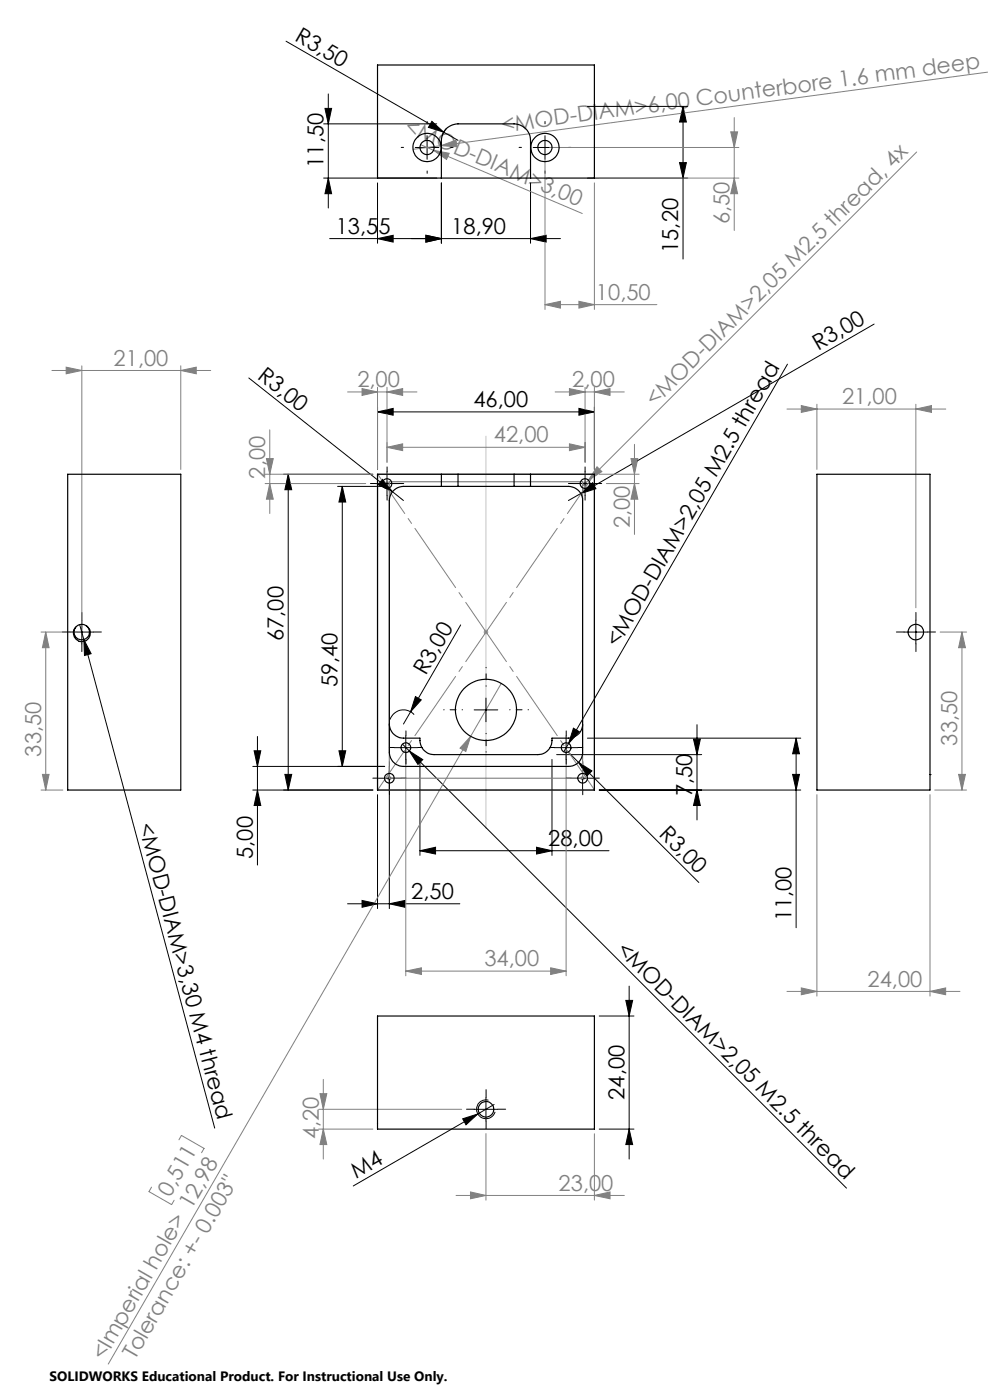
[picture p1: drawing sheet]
<svg xmlns="http://www.w3.org/2000/svg" width="210mm" height="297mm" viewBox="0 0 210 297" stroke-linecap="round" stroke-linejoin="round" font-family="sans-serif">
<g fill="none" stroke="#000" stroke-width=".21">
<path d="M60.7 8.7l33.4 19.3M69.6 19.9v24.2M68.7 37.8h23.9M68.7 26.3h23.9M68.9 23h1.4l-.7 3.3zM69.6 37.8l.7 3.3h-1.4zM80.1 38.8v12.8M88.1 31.3h5M90.6 28.8v5M91.6 25.7l2.5 2.3-3.2-1zM93.6 38.8v12.8M94.1 28l3.1 1.8"/>
<path d="M94.7 27.3l-.7 .9-.2 .6M112.5 38.8v12.8M113.1 31.3h5M115.6 28.8v5M124.6 37.8h21.3M124.6 22.6h21.3M144.1 34.5h1.5l-.7 3.3zM144.9 22.6l.7 3.3h-1.5zM144.9 22.6v32.4M69.9 50.6h49M80.1 50.6l3.3-.7v1.5zM90.3 49.9l3.3 .7-3.3 .8z"/>
<path d="M112.5 50.6l3.4-.7v1.5zM167 77.3l-46.4 80.4M185.4 68.8l-62.2 35.9M52.8 80.2l30.5 24.1M80.1 87.4l3.3-.8v1.5zM80.1 86.4v13.2M80.1 87.4h46M122.8 86.6l3.3 .8-3.3 .7zM126.1 86.4v13.2M60.1 100.6h19M61.1 100.6v67M61.1 100.6l.8 3.3h-1.5z"/>
<path d="M71.6 103.2h10M72.6 103.2v59.4M72.6 103.2l.7 3.3h-1.4zM79.6 102.6h5M81.1 101.7l2.2 2.6-3.1-1.5zM82.1 100.1v5M83.3 104.3l2.3 1.9M121.6 102.6h5M123.2 104.7l2.5-2.3 .7 1.3zM123.2 104.7l-2.6 1.5M124.1 100.1v5M14.9 134.1h4.9"/>
<path d="M16.9 132.5l.9 3.2M17.4 131.6v5M17.8 135.7l1.5 3-1.4 .4zM17.8 135.7l27.7 103.6M97.7 132.6l-10.6 18.4M191.8 134.1h5M194.3 131.6v5M53.9 159.3h1.4l-.7 3.3zM54.6 156.2v27.3M71.9 159.3h1.4l-.7 3.3zM83.6 158.6h5M85.4 157.9l1.4 1.4"/>
<path d="M86.1 156.1v5M86.8 159.3l2.9 1.8-1 1.1zM86.8 159.3l92.8 92.8M87.1 151l-1.5 2.6M87.8 151.6a2.98 2.98 0 0 0-5 1M88.1 147.8l1.3 .7-2.3 2.5zM100.6 150.6h5M103.1 148.1v5M117.6 158.6h5M120.1 156.1v5M120.6 159.6l2.1 2.1M120.6 157.7l-1 1.8"/>
<path d="M121.6 154.5l1.3 .7-2.3 2.5zM124.6 156.6h45.3M147.1 156.8h1.5l-.8 3.3zM147.8 153.7v20.3M168.9 156.6l.7 3.3h-1.5zM168.9 156.6v40.2M53.6 167.6h25.5M53.6 162.6h28M54.6 167.6l.7 3.3h-1.4zM60.4 164.3h1.5l-.8 3.3zM80.1 165.1h5M80.1 168.6v24.2"/>
<path d="M82.6 162.6v30.2M89.1 161.1v20.4M113.8 179.7l3.3 .8-3.3 .7zM117.1 161.1v20.4M118.1 160.1h30.7M121.1 165.1h5M122.7 161.7l2.9 1.8-1.1 1.1zM122.7 161.7l25.5 25.5M123.6 162.6v5M127.1 167.6h42.8M147.8 167.6l.8 3.3h-1.5zM168.1 164.3h1.5l-.7 3.3z"/>
<path d="M73.7 191.7h23.8M76.8 191l3.3 .7-3.3 .8zM82.6 191.7l3.3-.7v1.5zM89.1 180.5l3.3-.8v1.5zM89.1 180.5h40.1M127.1 215.5h7.4M132.8 212.2h1.4l-.7 3.3zM133.5 209.2v36.7M98.1 237.3l3.3-1-2.6 2.3zM100.6 235.3h5M101.4 236.3l-26.5 15.3M103.1 232.8v5"/>
<path d="M103.6 233.4a2 2 0 0 0-2.4 1.4 2 2 0 0 0 1.4 2.5 2 2 0 0 0 2.4-1.4M104.8 234.3l-3.4 2M127.1 239.5h7.4M133.5 239.5l.7 3.3h-1.4z"/>
</g>
<g fill="none" stroke="#808080" stroke-width=".21">
<path d="M209.5 15.3l-115.9 15.6M89.2 30.7l2.8 1.2M92 31.9l3.3 .6-.6 1.3zM92 31.9l31.5 13.4M93.6 30.9l3.1-1.2 .2 1.4zM93.6 30.9l-6 .8M115.6 32.3v33.3M116.6 31.3h40.1M126.1 38.8v26.8M127.1 37.8h29.6M155 28h1.5l-.7 3.3zM155.8 24.9v24"/>
<path d="M155.8 37.8l.7 3.3h-1.5zM194.5 32.2l-71.1 71.1M11 78.6h33.7M14 77.9l3.4 .7-3.4 .7zM17.4 77.6v55.5M38.3 78.6l3.3-.7v1.4zM38.3 77.6v22M115.6 64.6l3.3-.7v1.5zM115.6 64.6h23.7M122.8 63.9l3.3 .7-3.3 .8zM56.5 97.3h1.5l-.8 3.3zM57.2 91.2v17.7"/>
<path d="M73.7 83.1h14.7M76.8 82.4l3.3 .7-3.3 .8zM80.1 82.2v17.4M82.1 83.1l3.3-.7v1.5zM82.1 82.2v15.9M82.1 94.9l3.3-.7v1.4zM82.1 94.9h42M117.8 83.1h14.6M120.8 94.2l3.3 .7-3.3 .7zM120.8 82.4l3.3 .7-3.3 .8zM124.1 82.2v15.9M126.1 83.1l3.3-.7v1.5z"/>
<path d="M126.1 82.2v17.4M126.6 99l1.1 1-2.9 1.9zM133.8 97.3h1.5l-.7 3.3zM134.6 94.3v19.1M166.9 86.8h33.7M170 86l3.3 .8-3.3 .7zM173.3 85.8v13.8M194.3 86.8l3.3-.8v1.5zM194.3 85.8v43.1M56.2 102.6h21.4M56.2 100.6h22.9M57.2 102.6l.8 3.3h-1.5z"/>
<path d="M81.6 102.6h1M81.7 102.2l.7 .7M82.1 102.1v1M82.4 102.2l-.7 .7M123.6 102.6h1M123.8 102.2l.7 .7M124.1 102.1v1M127.1 100.6h8.5M128.6 102.6h7M134.6 102.6l.7 3.3h-1.5zM8.7 134.1h7.6M9.7 134.1v33.5"/>
<path d="M9.7 134.1l.7 3.3h-1.4zM102.6 134.1h1M102.7 133.7l.7 .7M103.1 133.6v1M103.4 133.7l-.7 .7M199.4 134.1h5.6M204 134.1v33.5M204 134.1l.8 3.3h-1.5zM86.1 159.6v47.4M99.8 156.2l-76.8 133.2M99.8 156.2l-1 3.2-1.2-.7zM106.3 145l-6.5 11.2"/>
<path d="M120.1 159.6v47.4M8.7 167.6h4.6M9 164.3h1.4l-.7 3.3zM82.1 165.1h1M82.2 164.7l.7 .7M82.6 164.6v1M82.9 164.7l-.7 .7M123.1 165.1h1M123.2 164.7l.7 .7M123.6 164.6v1M123.9 164.7l-.7 .7M173.3 168.6v42.7"/>
<path d="M197.3 168.6v42.7M198.3 167.6h6.7M203.3 164.3h1.5l-.8 3.3zM86.1 206l3.3-.7v1.4zM86.1 206h34M116.8 205.3l3.3 .7-3.3 .7zM166.9 210.3h36.7M170 209.6l3.3 .7-3.3 .7zM197.3 210.3l3.3-.7v1.4zM67.6 235.3h30.3M67.6 239.5h11.5M67.9 232h1.4l-.7 3.3z"/>
<path d="M68.6 229v16.9M68.6 239.5l.7 3.3h-1.4zM32.1 251.8l-.5 1 4.8 2.7 .5-.9M38 241.8l.5-.9 4.8 2.7-.5 .9M96.7 253.6h35.7M99.8 252.9l3.3 .7-3.3 .7zM103.1 240.5v14.1M126.1 253.6l3.3-.7v1.4zM126.1 240.5v14.1"/>
</g>
<g fill="none" stroke="#000" stroke-width=".21" stroke-dasharray="15.2 1.3 1.3 1.3">
<path d="M85.6 31.3h-.5M90.6 26.3v-.5M90.6 36.3v.5M95.6 31.3h.5M110.6 31.3h-.5M115.6 26.3v-.5M115.6 36.3v.5M120.6 31.3h.5M79.6 102.6h-1M82.1 100.1v-1M82.1 105.1v1M84.6 102.6h1"/>
<path d="M121.6 102.6h-1M124.1 100.1v-1M124.1 105.1v1M126.6 102.6h1M14.9 134.1h-1.7M17.4 131.6v-1.7M17.4 136.6v1.6M19.9 134.1h1.6M191.8 134.1h-1.7M194.3 131.6v-1.7M194.3 136.6v1.6M196.8 134.1h1.6"/>
<path d="M83.6 158.6h-1M86.1 156.1v-1M88.6 158.6h1M117.6 158.6h-1M120.1 156.1v-1M122.6 158.6h1M80.1 165.1h-1M82.6 162.6v-1M82.6 167.6v1M85.1 165.1h1M86.1 161.1v1M120.1 161.1v1"/>
<path d="M121.1 165.1h-1M123.6 162.6v-1M123.6 167.6v1M126.1 165.1h1M100.6 235.3h-1.6M103.1 232.8v-1.6M103.1 237.8v1.7M105.6 235.3h1.7"/>
</g>
<path d="M103.1 92.5v83.3" fill="none" stroke="#c0c0c0" stroke-width=".21"/>
<path d="M98.1 150.6h-4M103.1 145.6v-4M103.1 155.6v4M108.1 150.6h4" fill="none" stroke="#000" stroke-width=".21" stroke-dasharray="15.2 1.3 1.3 1.3" stroke-dashoffset="15.2"/>
<path d="M80.1 100.6l46 67M80.1 167.6l46-67" fill="none" stroke="#808080" stroke-width=".21" stroke-dasharray="15.2 1.3 1.3 1.3" stroke-dashoffset="5.1"/>
<path d="M80.1 100.6h46v67h-46zM82.6 102.2h41v62.9h-41z" fill="none" stroke="#808080" stroke-width=".25"/>
<g fill="#000">
<path d="M91.6 25.7l2.5 2.3-3.2-1zM81.1 101.7l2.2 2.6-3.1-1.5zM123.2 104.7l2.5-2.3 .7 1.3zM17.8 135.7l1.5 3-1.4 .4zM86.8 159.3l2.9 1.8-1 1.1zM88.1 147.8l1.3 .7-2.3 2.5zM121.6 154.5l1.3 .7-2.3 2.5zM122.7 161.7l2.9 1.8-1.1 1.1zM98.1 237.3l3.3-1-2.6 2.3z"/>
<path d="M69.6 37.8l.7 3.3h-1.4zM68.9 23h1.4l-.7 3.3z"/>
<path d="M90.3 49.9l3.3 .7-3.3 .8zM80.1 50.6l3.3-.7v1.5z"/>
<path d="M80.1 87.4l3.3-.8v1.5zM122.8 86.6l3.3 .8-3.3 .7zM76.8 191l3.3 .7-3.3 .8zM82.6 191.7l3.3-.7v1.5zM89.1 180.5l3.3-.8v1.5zM113.8 179.7l3.3 .8-3.3 .7zM90.3 49.9l3.3 .7-3.3 .8zM112.5 50.6l3.4-.7v1.5z"/>
<path d="M53.9 159.3h1.4l-.7 3.3zM54.6 167.6l.7 3.3h-1.4zM147.1 156.8h1.5l-.8 3.3zM147.8 167.6l.8 3.3h-1.5zM168.9 156.6l.7 3.3h-1.5zM168.1 164.3h1.5l-.7 3.3z"/>
<path d="M60.4 164.3h1.5l-.8 3.3zM61.1 100.6l.8 3.3h-1.5zM71.9 159.3h1.4l-.7 3.3zM72.6 103.2l.7 3.3h-1.4zM133.5 239.5l.7 3.3h-1.4zM132.8 212.2h1.4l-.7 3.3zM144.1 34.5h1.5l-.7 3.3zM144.9 22.6l.7 3.3h-1.5z"/>
</g>
<g fill="#808080">
<path d="M93.6 30.9l3.1-1.2 .2 1.4z"/>
<path d="M126.6 99l1.1 1-2.9 1.9z"/>
<path d="M99.8 156.2l-1 3.2-1.2-.7z"/>
<path d="M92 31.9l3.3 .6-.6 1.3z"/>
<path d="M82.1 83.1l3.3-.7v1.5zM76.8 82.4l3.3 .7-3.3 .8z"/>
<path d="M86.1 206l3.3-.7v1.4zM116.8 205.3l3.3 .7-3.3 .7zM82.1 94.9l3.3-.7v1.4zM120.8 94.2l3.3 .7-3.3 .7zM120.8 82.4l3.3 .7-3.3 .8zM126.1 83.1l3.3-.7v1.5zM170 209.6l3.3 .7-3.3 .7zM197.3 210.3l3.3-.7v1.4zM170 86l3.3 .8-3.3 .7zM194.3 86.8l3.3-.8v1.5zM99.8 252.9l3.3 .7-3.3 .7zM126.1 253.6l3.3-.7v1.4zM115.6 64.6l3.3-.7v1.5zM122.8 63.9l3.3 .7-3.3 .8zM14 77.9l3.4 .7-3.4 .7zM38.3 78.6l3.3-.7v1.4z"/>
<path d="M57.2 102.6l.8 3.3h-1.5zM56.5 97.3h1.5l-.8 3.3zM134.6 102.6l.7 3.3h-1.5zM133.8 97.3h1.5l-.7 3.3z"/>
<path d="M204 134.1l.8 3.3h-1.5zM203.3 164.3h1.5l-.8 3.3zM67.9 232h1.4l-.7 3.3zM68.6 239.5l.7 3.3h-1.4zM155 28h1.5l-.7 3.3zM155.8 37.8l.7 3.3h-1.5zM9.7 134.1l.7 3.3h-1.4zM9 164.3h1.4l-.7 3.3z"/>
</g>
<g fill="none" stroke="#000" stroke-width=".25">
<path d="M80.1 13.8h46v24h-46zM93.6 37.8v-8a3.5 3.5 0 0 1 3.6-3.5h11.8a3.5 3.5 0 0 1 3.5 3.5v8M14.4 100.6h23.9v67h-23.9zM93.6 103.2h-8a3.1 3.1 0 0 0-3 3v53.4a3 3 0 0 0 3 3h35a3 3 0 0 0 3-3v-53.4a2.99 2.99 0 0 0-3-3h-8.1M93.6 100.6h3.6M93.6 103.2h3.6M93.6 100.6h-13.5v67h46v-67h-13.6M93.6 100.6v2.6M97.2 100.6h11.8M97.2 103.2h11.8M97.2 100.6v2.6M109 100.6h3.5"/>
<path d="M109 103.2h3.5M109 100.6v2.6M112.5 100.6v2.6M173.3 100.6h24v67h-24zM18.4 132.8a1.65 1.65 0 0 1 .2 2.3 1.65 1.65 0 0 1-2.3 .3 1.65 1.65 0 0 1-.3-2.3M19 134v.1M82.6 153.6a3 3 0 0 0 3 3h3.5a3.1 3.1 0 0 0 3 3.5h22a3.1 3.1 0 0 0 3-3.5h3.5a3 3 0 0 0 3-3M87.1 158.6v.2M121.1 158.6v.2M197.3 164.3h.1M80.1 215.5h46v24h-46z"/>
<circle cx="90.6" cy="31.3" r="1.51"/>
<circle cx="90.6" cy="31.3" r="3"/>
<circle cx="115.6" cy="31.3" r="3"/>
<circle cx="115.6" cy="31.3" r="1.51"/>
<circle cx="82.1" cy="102.6" r="1.03"/>
<circle cx="124.1" cy="102.6" r="1.02"/>
<circle cx="17.3" cy="134.3" r="1.81"/>
<circle cx="194.3" cy="134.1" r="1.65"/>
<circle cx="86.1" cy="158.6" r="1.03"/>
<circle cx="103.1" cy="150.6" r="6.5"/>
<circle cx="120.1" cy="158.6" r="1.03"/>
<circle cx="82.6" cy="165.1" r="1.03"/>
<circle cx="123.6" cy="165.1" r="1.03"/>
<circle cx="103.1" cy="235.3" r="1.65"/>
</g>
<g font-size="4.7">
<text x="62.3" y="8.5" transform="rotate(30 62.3 8.5)">R3,50</text>
<text x="68.6" y="35.6" transform="rotate(-90 68.6 35.6)">11,50</text>
<text x="71.2" y="49.6">13,55</text>
<text x="95.7" y="49.6">18,90</text>
<text x="143.9" y="53.6" transform="rotate(-90 143.9 53.6)">15,20</text>
<text x="173.5" y="74.5" transform="rotate(-30 173.5 74.5)">R3,00</text>
<text x="54.4" y="80.2" transform="rotate(38 54.4 80.2)">R3,00</text>
<text x="100.4" y="86.3">46,00</text>
<text x="60.2" y="136" transform="rotate(-90 60.2 136)">67,00</text>
<text x="131.1" y="137.6" transform="rotate(-60 131.1 137.6)">&lt;MOD-DIAM&gt;2,05 M2.5 thread</text>
<text x="90.3" y="143.5" transform="rotate(-60 90.3 143.5)">R3,00</text>
<text x="71.6" y="145.8" transform="rotate(-90 71.6 145.8)">59,40</text>
<text x="146.8" y="168.9" transform="rotate(-90 146.8 168.9)">7,50</text>
<text x="29.4" y="174.9" transform="rotate(75 29.4 174.9)">&lt;MOD-DIAM&gt;3,30 M4 thread</text>
<text x="116.3" y="179.4">28,00</text>
<text x="139.6" y="177.2" transform="rotate(45 139.6 177.2)">R3,00</text>
<text x="53.6" y="182.2" transform="rotate(-90 53.6 182.2)">5,00</text>
<text x="87.2" y="190.7">2,50</text>
<text x="167.9" y="195.5" transform="rotate(-90 167.9 195.5)">11,00</text>
<text x="130.6" y="201.7" transform="rotate(45 130.6 201.7)">&lt;MOD-DIAM&gt;2,05 M2.5 thread</text>
<text x="132.5" y="233.3" transform="rotate(-90 132.5 233.3)">24,00</text>
<text x="75.6" y="250.1" transform="rotate(-30 75.6 250.1)">M4</text>
</g>
<g font-size="4.7" fill="#808080">
<text x="85.6" y="28" transform="rotate(23 85.6 28)">&lt;MOD-DIAM&gt;3,00</text>
<text x="106.6" y="28.1" transform="rotate(-8 106.6 28.1)">&lt;MOD-DIAM&gt;6,00 Counterbore 1.6 mm deep</text>
<text x="154.7" y="47.6" transform="rotate(-90 154.7 47.6)">6,50</text>
<text x="126.4" y="63.6">10,50</text>
<text x="24.1" y="77.6">21,00</text>
<text x="75.8" y="82.1">2,00</text>
<text x="121.4" y="82.1">2,00</text>
<text x="138.9" y="86.4" transform="rotate(-45 138.9 86.4)">&lt;MOD-DIAM&gt;2,05 M2.5 thread, 4x</text>
<text x="178.6" y="85.7">21,00</text>
<text x="104.8" y="93.8">42,00</text>
<text x="56.2" y="101.5" transform="rotate(-90 56.2 101.5)">2,00</text>
<text x="133.6" y="112.1" transform="rotate(-90 133.6 112.1)">2,00</text>
<text x="8.7" y="160.5" transform="rotate(-90 8.7 160.5)">33,50</text>
<text x="203.1" y="158.2" transform="rotate(-90 203.1 158.2)">33,50</text>
<text x="102.7" y="205">34,00</text>
<text x="184" y="209.3">24,00</text>
<text x="67.6" y="241.6" transform="rotate(-90 67.6 241.6)">4,20</text>
<text x="36.1" y="254.1" transform="rotate(-60 36.1 254.1)">0,511</text>
<text x="118.5" y="252.6">23,00</text>
<text x="22" y="288.8" transform="rotate(-60 22 288.8)">&lt;Imperial hole&gt; 12,98</text>
<text x="28.6" y="288.6" transform="rotate(-60 28.6 288.6)">Tolerance: +- 0.003&quot;</text>
</g>
<text font-size="2.9" x="10.5" y="292.9">SOLIDWORKS Educational Product. For Instructional Use Only.</text>
</svg>
